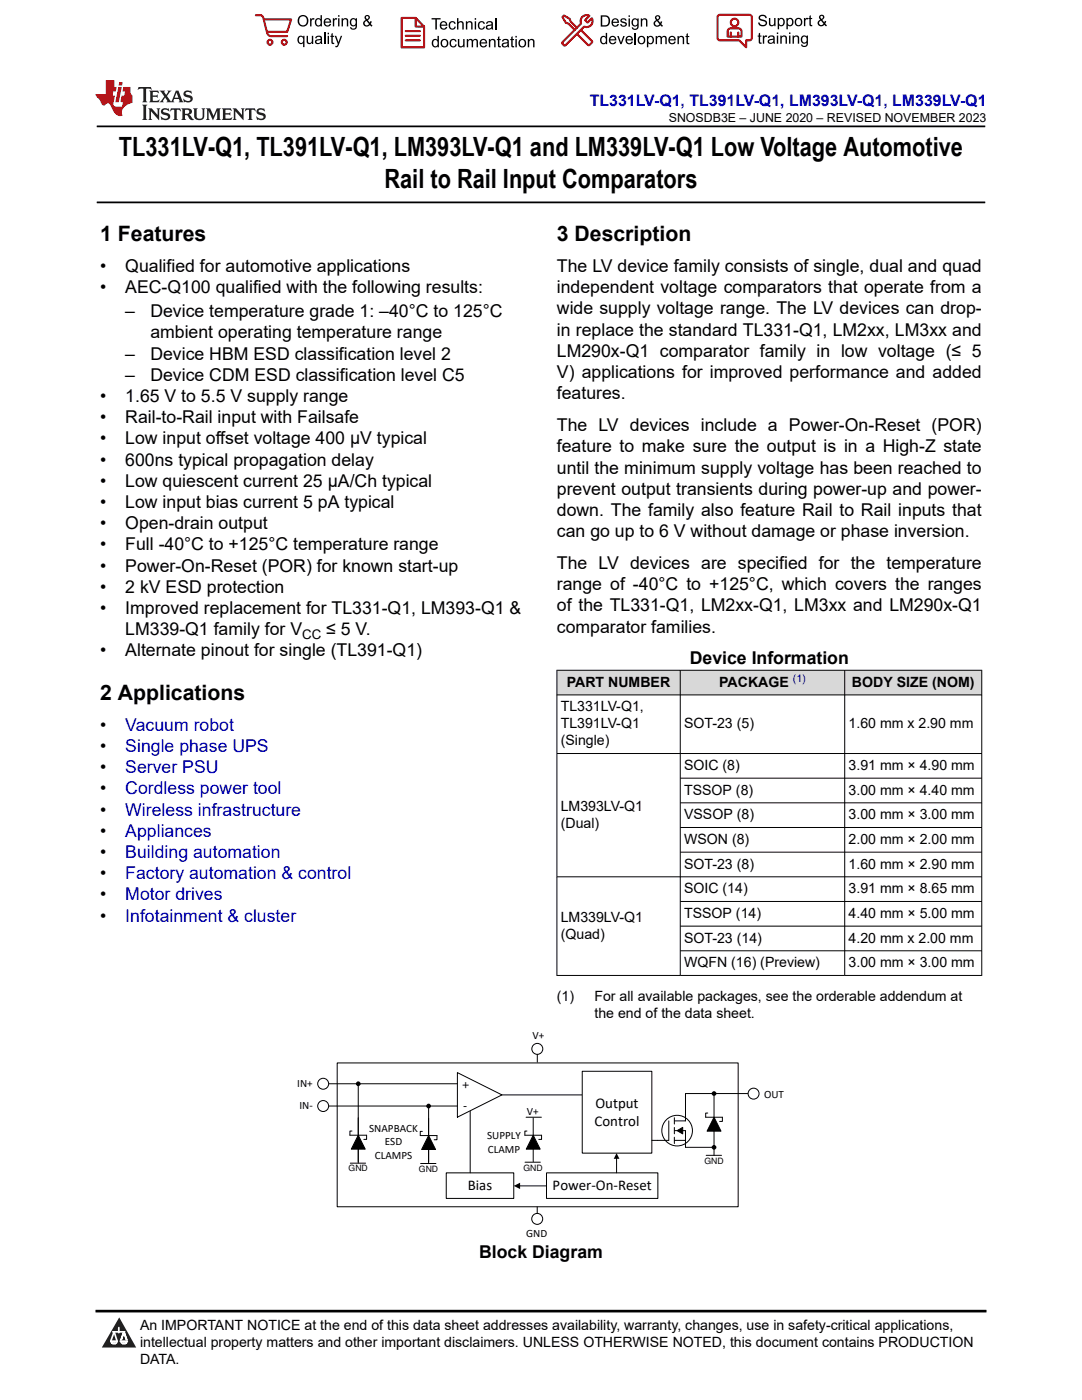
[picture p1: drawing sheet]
<svg xmlns="http://www.w3.org/2000/svg" width="216mm" height="279mm" viewBox="0 0 216 279" stroke-linecap="round" stroke-linejoin="round" font-family="sans-serif">
<path d="M19.3 25.2h177.3M19.3 40.4h177.3" fill="none" stroke="#000" stroke-width=".35"/>
<g fill="#d8d8d8">
<path d="M111.1 133.8h84.8v4.9h-84.8z" fill-rule="evenodd"/>
<path d="M111.2 133.8h24.5v4.8h-24.5z" fill-rule="evenodd"/>
<path d="M135.8 133.8h32.7v4.8h-32.7z" fill-rule="evenodd"/>
<path d="M168.6 133.8h27.2v4.8h-27.2z" fill-rule="evenodd"/>
</g>
<g fill="none" stroke="#000" stroke-width=".2">
<path d="M111.1 133.8h84.9M111.1 138.7h84.9M111.1 133.7v61M135.7 133.7v61M168.6 133.7v61M195.9 133.7v61M111.1 150.4h84.9M135.7 155.3h60.3M111.1 175h84.9M135.7 160.2h60.3M135.7 165.1h60.3M135.7 170.1h60.3"/>
<path d="M135.7 179.9h60.3M111.1 194.7h84.9M135.7 184.8h60.3M135.7 189.8h60.3"/>
</g>
<path d="M67.3 212.1h80v28.7h-80z" fill-rule="evenodd" fill="#fff"/>
<path d="M67.3 212.1h80v28.7h-80zM91.3 214.1l8.9 4.4-8.9 4.5z" fill="none" stroke="#000" stroke-width=".2"/>
<circle cx="150.4" cy="218.3" r="1.09" fill="#fff"/>
<g fill="none" stroke="#000" stroke-width=".2">
<path d="M65.6 216.3h25.7M100.2 218.5h16"/>
<circle cx="150.4" cy="218.3" r="1.09"/>
</g>
<circle cx="64.5" cy="216.3" r="1.09" fill="#fff"/>
<circle cx="64.5" cy="216.3" r="1.09" fill="none" stroke="#000" stroke-width=".2"/>
<circle cx="64.5" cy="220.7" r="1.09" fill="#fff"/>
<g fill="none" stroke="#000" stroke-width=".2">
<path d="M65.6 220.7h25.7"/>
<circle cx="64.5" cy="220.7" r="1.09"/>
</g>
<path d="M89 234.1h13.5v5.1h-13.5z" fill-rule="evenodd" fill="#fff"/>
<path d="M89 234.1h13.5v5.1h-13.5z" fill="none" stroke="#000" stroke-width=".2"/>
<path d="M109 234.1h22.3v5.1h-22.3z" fill-rule="evenodd" fill="#fff"/>
<path d="M93.8 221.8v12.3M109 234.1h22.3v5.1h-22.3z" fill="none" stroke="#000" stroke-width=".2"/>
<circle cx="107.2" cy="243.3" r="1.09" fill="#fff"/>
<circle cx="107.2" cy="243.3" r="1.09" fill="none" stroke="#000" stroke-width=".2"/>
<circle cx="107.2" cy="209.3" r="1.09" fill="#fff"/>
<g fill="none" stroke="#000" stroke-width=".2">
<path d="M71.5 216.3v15.8M107.2 210.4v1.6M136.8 218.2v5.5h-2.2M142.5 218.2h6.7M142.5 218.7v4.3M69.9 232.1h3.1M70.2 225.7h-.4v.9h3.4v.8h-.6M71.5 226.6l1.4 2.7h-2.8zM83.9 232.2h3.1M84.3 225.8h-.4v.8h3.3v.9h-.6M85.5 226.6l1.4 2.8h-2.8zM85.5 220.7v11.5"/>
<path d="M133.4 223.7v3.9h-2.2M134.6 225.6h2.2v3.4h5.7v-3.3M134.6 227.6h2.2M134.6 223.1v1.2M134.6 225v1.3M134.6 227v1.2M135.1 225.6l1.1-.6v1.3zM140.9 230.6h3.1M141.2 222.1h-.4v.9h3.3v.8h-.5M142.5 223l1.4 2.7h-2.8zM142.5 229v1.6M107.2 240.8v1.4"/>
<circle cx="107.2" cy="209.3" r="1.09"/>
<circle cx="135.1" cy="225.6" r="3.1"/>
</g>
<g fill="#000">
<path d="M71.5 226.6l1.4 2.7h-2.8zM85.5 226.6l1.4 2.8h-2.8zM135.1 225.6l1.1-.6v1.3zM142.5 223l1.4 2.7h-2.8z"/>
<circle cx="71.5" cy="216.3" r=".47"/>
<circle cx="142.5" cy="218.2" r=".47"/>
<circle cx="85.5" cy="220.7" r=".47"/>
<circle cx="142.5" cy="229" r=".47"/>
</g>
<path d="M116.2 213.8h13.9v16.3h-13.9z" fill-rule="evenodd" fill="#fff"/>
<path d="M116.2 213.8h13.9v16.3h-13.9zM136.8 218.2h5.7M103.6 236.7h5.4M104.8 231.9h3M105 223h3M105.1 225.7h-.4v.9h3.4v.8h-.6M106.4 226.6l1.4 2.7h-2.8zM106.4 223.1v3.5M106.4 229.3v2.5M123 231.1v3M130.1 227.6h1.1" fill="none" stroke="#000" stroke-width=".2"/>
<path d="M102.5 236.7l1.3-.7v1.3zM106.4 226.6l1.4 2.7h-2.8zM123 230.1l.6 1.2h-1.1z" fill="#000"/>
<path d="M0 0h215.9v23.8h-215.9z" fill-rule="evenodd" fill="#fff"/>
<path d="M27.7 17.4l-.2 .6 .5-.3h.6v.1v2.2l-.2 .4h1l-.2-.4v-2.2v-.1h.5l.5 .3-.1-.6zM29.8 18.1l.2 .4v1.5l-.2 .4h1.9l.1-.6a1.08 1.08 0 0 1-1.3 .2v-.7h.6l.4 .2v-.6l-.4 .2h-.6v-.6l.2-.1a1 1 0 0 1 1 .2l-.1-.5zM31.8 18.1l1 1.1-1 1.2h.9l-.2-.2 .4-.7 .5 .7-.2 .2h1.6l-.2-.2 .1-.4h1l.1 .4-.1 .2h.9l-.2-.3-.8-2h-.5l-1 2.2-.8-1.1 .9-1.1h-.8l.2 .2-.5 .7-.3-.7 .1-.2zM35.2 18.5l.4 1h-.8zM36.8 18.2a.65 .65 0 0 0-.2 .7 .65 .65 0 0 0 .6 .5l.7 .2 .1 .2a.79 .79 0 0 1-.7 .4 .79 .79 0 0 1-.7-.5l.1 .7 .2-.1a.93 .93 0 0 0 1.1 .1 .93 .93 0 0 0 .4-1 1.46 1.46 0 0 0-1.2-.6l-.1-.3a1.09 1.09 0 0 1 1.2 .2l-.2-.6-.1 .1-.6-.2zM28.4 20.9l.2 .4v2.3l-.2 .3h1l-.2-.3v-2.3l.2-.4zM29.6 21.6l.2 .4v1.6l-.2 .3h.8l-.3-.3v-1.4l1.7 1.8v-2l.2-.4h-.8l.2 .2 .1 1.1-1.2-1.3zM32.3 21.8a.65 .65 0 0 0-.2 .7 .65 .65 0 0 0 .7 .4l.6 .2 .1 .2a.79 .79 0 0 1-.7 .4 .79 .79 0 0 1-.7-.5l.1 .7 .2-.1a.93 .93 0 0 0 1.1 .1 .93 .93 0 0 0 .4-.9 1.46 1.46 0 0 0-1.2-.6l-.1-.4a1.09 1.09 0 0 1 1.2 .2l-.2-.6-.1 .1-.6-.1zM34.1 21.6l-.1 .7a.63 .63 0 0 1 .7-.4l.1 1.7-.3 .3h1l-.2-.3v-1.7a.66 .66 0 0 1 .8 .4l-.1-.7zM36.2 21.6l.2 .4v1.6l-.2 .3h.9l-.2-.2v-.7h.5l.1 .2a.79 .79 0 0 0 1.2 .6l-1-.9a.61 .61 0 0 0 .6-.6 .61 .61 0 0 0-.5-.6zM36.9 21.9h.2a.47 .47 0 0 1 .5 .1 .47 .47 0 0 1 .1 .5l-.2 .2h-.6zM38.5 21.6l.2 .2a2.27 2.27 0 0 0 .4 2 1.04 1.04 0 0 0 1.7-.7v-1.3l.2-.2h-.8l.2 .4v1.1a.6 .6 0 0 1-.6 .6 .6 .6 0 0 1-.6-.6v-1.1l.3-.4zM41.1 21.6l.2 .4v1.6l-.2 .3h.7l-.2-.3v-1.5l.9 1.9 .8-1.9v1.5l-.2 .3h1l-.3-.3v-1.6l.3-.4h-.8l-.7 1.5-.7-1.5zM44.3 21.6l.2 .4v1.6l-.2 .3h1.9l.1-.5a1.09 1.09 0 0 1-1.3 .1v-.6h.6l.4 .1v-.6l-.4 .2h-.6v-.6l.2-.1a1.01 1.01 0 0 1 1 .3l-.1-.6zM46.4 21.6l.3 .4v1.6l-.3 .3h.8l-.2-.3v-1.4l1.6 1.8v-2l.2-.4h-.7l.2 .2v1.1l-1.2-1.3zM49 21.6l-.1 .7a.63 .63 0 0 1 .8-.4v1.7l-.3 .3h1l-.2-.3v-1.7a.66 .66 0 0 1 .8 .4l-.1-.7zM51.4 21.8a.65 .65 0 0 0-.2 .7 .65 .65 0 0 0 .6 .4l.6 .2 .2 .2a.79 .79 0 0 1-.8 .4 .79 .79 0 0 1-.6-.5l.1 .7 .2-.1a.93 .93 0 0 0 1 .1 .93 .93 0 0 0 .5-.9 1.46 1.46 0 0 0-1.3-.6l-.1-.4a1.09 1.09 0 0 1 1.3 .2l-.2-.6-.2 .1-.5-.1z" fill="#231f20"/>
<path d="M21.1 16v2.8h-2.1l.1 .3 .9 1a.95 .95 0 0 0 .9 .9 .59 .59 0 0 1 .6-.4 .59 .59 0 0 1 .5 .4l.4 .8a1.59 1.59 0 0 0 2.1 1.3 1.61 1.61 0 0 1 1-2.2l1-.4-.1-1.5a1.59 1.59 0 0 1-.4-1.6h-1.4l-.2 .9h.5l-.1 .8h-.5l-.2 1v.2l.4 .1-.2 .9h-.6a.73 .73 0 0 1-1.1-.7l.3-1.5h-.5l.2-.8h.5l.2-.9h-.5v-1.4zM23.6 17.4l-.6 3h.7l.6-3zM23.8 16.4l-.1 .7h.7l.1-.7z" fill="#ed1c24"/>
<g fill="#000">
<path d="M59.4 4.2a1.12 1.12 0 0 1 2.2 0 1.12 1.12 0 0 1-2.2 0zM59.9 3.5a.89 .89 0 0 0-.1 1.1 .89 .89 0 0 0 1.1 .4 .88 .88 0 0 0 .3-1.3 .88 .88 0 0 0-1.3-.2z" fill-rule="evenodd"/>
<path d="M59.5 7.3l.5-.2 .5 .3v-.3h.3v2.3h-.3v-.8a.74 .74 0 0 1-1 0 .74 .74 0 0 1-.1-1zM59.8 7.5a.57 .57 0 0 0-.2 .7 .57 .57 0 0 0 .8 .2 .57 .57 0 0 0 .1-.7 .57 .57 0 0 0-.7-.2z" fill-rule="evenodd"/>
<path d="M61.9 3.6h.2v.3l.2-.2 .3-.1 .2 .1-.1 .3a.36 .36 0 0 0-.5 0 .36 .36 0 0 0 0 .4v.9h-.3z" fill-rule="evenodd"/>
<path d="M61.2 7.1h.3v.9a.41 .41 0 0 0 .4 .6 .41 .41 0 0 0 .3-.6v-.9h.3v1.7h-.2v-.3a.58 .58 0 0 1-.7 .3 .58 .58 0 0 1-.4-.6z" fill-rule="evenodd"/>
<path d="M63 3.8l.5-.2 .5 .2v-.8h.2v2.3h-.2v-.2a.75 .75 0 0 1-1-.1 .75 .75 0 0 1-.1-1zM63.2 4a.57 .57 0 0 0-.1 .7 .57 .57 0 0 0 .8 .2 .57 .57 0 0 0 .1-.7 .57 .57 0 0 0-.8-.2z" fill-rule="evenodd"/>
<path d="M63 7.3a.74 .74 0 0 1 1-.1 .74 .74 0 0 1 .3 .9v.7h-.3v-.2a.57 .57 0 0 1-.8 .2 .57 .57 0 0 1-.2-.8l1-.3a.41 .41 0 0 0-.4-.4 .41 .41 0 0 0-.4 .4l-.3-.1zM63.2 8.2a.35 .35 0 0 0 .2 .5 .35 .35 0 0 0 .5-.3l.1-.4z" fill-rule="evenodd"/>
<path d="M65.4 6.5h.3v.3h-.3zM65.4 7.1h.3v1.7h-.3z" fill-rule="evenodd"/>
<path d="M64.8 3.8a.76 .76 0 0 1 .9-.1 .76 .76 0 0 1 .4 .8h-1.2a.47 .47 0 0 0 .3 .6 .47 .47 0 0 0 .6-.4l.3 .1a.82 .82 0 0 1-1.3 .3 .82 .82 0 0 1 0-1.3zM65 4l-.1 .3h.9l-.3-.4z" fill-rule="evenodd"/>
<path d="M66.4 3.6h.3v.3l.1-.2 .4-.1 .1 .1-.1 .3a.36 .36 0 0 0-.4 0 .36 .36 0 0 0-.1 .4v.9h-.3z" fill-rule="evenodd"/>
<path d="M66.1 6.7l.3-.1v.5h.3v.3h-.3v.9l.1 .2h.2v.3a.41 .41 0 0 1-.4-.1 .41 .41 0 0 1-.2-.4v-.9h-.2v-.3h.2z" fill-rule="evenodd"/>
<path d="M66.8 7.1h.3l.4 1.4 .5-1.4h.3l-.6 1.7a.57 .57 0 0 1-.8 .6v-.3a.37 .37 0 0 0 .5-.3z" fill-rule="evenodd"/>
<path d="M67.5 3h.2v.3h-.2zM67.5 3.6h.2v1.7h-.2z" fill-rule="evenodd"/>
<path d="M68.2 3.6h.2v.3a.58 .58 0 0 1 .7-.3 .58 .58 0 0 1 .4 .7v1h-.3v-1a.4 .4 0 0 0-.4-.5 .4 .4 0 0 0-.4 .6v.9h-.2z" fill-rule="evenodd"/>
<path d="M70 3.8l.5-.2 .5 .2v-.2h.2v1.5a.71 .71 0 0 1-.5 .8 .71 .71 0 0 1-.8-.5h.2a.46 .46 0 0 0 .6 .3 .46 .46 0 0 0 .3-.6 .78 .78 0 0 1-1.1-.2 .78 .78 0 0 1 .1-1.1zM70.2 4a.53 .53 0 0 0-.1 .8 .53 .53 0 0 0 .8 0 .54 .54 0 0 0 0-.7 .54 .54 0 0 0-.7-.1z" fill-rule="evenodd"/>
<path d="M72.9 3.1a.53 .53 0 0 1 .8 .1 .53 .53 0 0 1-.3 .8l.4 .5 .1-.3 .3 .1-.2 .5 .3 .3-.2 .2-.3-.3a.71 .71 0 0 1-1.2 .1 .71 .71 0 0 1 .4-1.1l-.3-.5zM73 3.5a.3 .3 0 0 0 .6 0 .3 .3 0 0 0-.6 0zM72.9 4.3a.45 .45 0 0 0 0 .7 .45 .45 0 0 0 .7-.2l-.5-.6z" fill-rule="evenodd"/>
<path d="M86.1 3.6h1.8v.3h-.7v2h-.3v-2h-.8z" fill-rule="evenodd"/>
<path d="M86.3 8l.5-.2 .5 .2v-.8h.3v2.2h-.3v-.2a.76 .76 0 0 1-1 0 .76 .76 0 0 1-.1-1zM86.6 8.1a.58 .58 0 0 0-.2 .8 .58 .58 0 0 0 .8 .2 .58 .58 0 0 0 .1-.8 .58 .58 0 0 0-.7-.2z" fill-rule="evenodd"/>
<path d="M88.2 7.9a.81 .81 0 0 1 1.1 .2 .81 .81 0 0 1-.2 1.1 .81 .81 0 0 1-1.1-.1l-.1-.8zM88.3 8.1a.57 .57 0 0 0 0 .9 .57 .57 0 0 0 .8 0 .57 .57 0 0 0 0-.8 .57 .57 0 0 0-.8-.1z" fill-rule="evenodd"/>
<path d="M88 4.4a.77 .77 0 0 1 .9-.1 .77 .77 0 0 1 .4 .8h-1.3a.48 .48 0 0 0 .4 .6 .48 .48 0 0 0 .6-.3h.3a.83 .83 0 0 1-1.3 .4 .83 .83 0 0 1 0-1.4zM88.2 4.6l-.2 .3h1l-.3-.4z" fill-rule="evenodd"/>
<path d="M89.7 4.4a.7 .7 0 0 1 1.2 .3l-.2 .1a.45 .45 0 0 0-.6-.3 .45 .45 0 0 0-.3 .6 .45 .45 0 0 0 .3 .6 .45 .45 0 0 0 .6-.4h.3a.76 .76 0 0 1-1.1 .6 .76 .76 0 0 1-.3-1.1z" fill-rule="evenodd"/>
<path d="M89.9 8a.7 .7 0 0 1 1.2 .3h-.3a.45 .45 0 0 0-.5-.3 .45 .45 0 0 0-.3 .6 .45 .45 0 0 0 .3 .6 .45 .45 0 0 0 .6-.4l.2 .1a.76 .76 0 0 1-1 .5 .76 .76 0 0 1-.4-1.1z" fill-rule="evenodd"/>
<path d="M91.2 3.6h.3v.8a.59 .59 0 0 1 .7-.2 .59 .59 0 0 1 .3 .7v1h-.2v-1a.4 .4 0 0 0-.5-.4 .4 .4 0 0 0-.3 .5v.9h-.3z" fill-rule="evenodd"/>
<path d="M91.4 7.8h.2v.9a.41 .41 0 0 0 .5 .5 .41 .41 0 0 0 .3-.5v-.9h.3v1.6h-.3v-.2a.58 .58 0 0 1-.7 .3 .58 .58 0 0 1-.3-.7z" fill-rule="evenodd"/>
<path d="M93 4.2h.2v.3a.59 .59 0 0 1 .7-.3 .59 .59 0 0 1 .4 .7v1h-.3v-1a.41 .41 0 0 0-.4-.5 .41 .41 0 0 0-.4 .6v.9h-.2z" fill-rule="evenodd"/>
<path d="M93.1 7.8h.3v.2a.56 .56 0 0 1 1 0 .54 .54 0 0 1 .6-.2 .54 .54 0 0 1 .4 .5v1.1h-.3v-1a.34 .34 0 0 0-.3-.4 .34 .34 0 0 0-.4 .3v1.1h-.3v-1a.38 .38 0 0 0-.5-.4 .38 .38 0 0 0-.2 .6v.8h-.3z" fill-rule="evenodd"/>
<path d="M94.7 3.6h.3v.3h-.3zM94.7 4.2h.3v1.7h-.3z" fill-rule="evenodd"/>
<path d="M95.5 4.4a.7 .7 0 0 1 1.3 .3l-.3 .1a.45 .45 0 0 0-.6-.3 .45 .45 0 0 0-.3 .6 .45 .45 0 0 0 .3 .6 .45 .45 0 0 0 .6-.4h.3a.76 .76 0 0 1-1.1 .6 .76 .76 0 0 1-.3-1.1z" fill-rule="evenodd"/>
<path d="M95.9 8a.77 .77 0 0 1 .9-.2 .77 .77 0 0 1 .4 .9h-1.2a.48 .48 0 0 0 .3 .5 .48 .48 0 0 0 .6-.3h.3a.83 .83 0 0 1-1.3 .4 .83 .83 0 0 1 0-1.3zM96.1 8.1l-.1 .4h.9l-.2-.5z" fill-rule="evenodd"/>
<path d="M97.5 7.8h.3v.2a.59 .59 0 0 1 .7-.2 .59 .59 0 0 1 .4 .6v1h-.3v-1a.41 .41 0 0 0-.5-.4 .41 .41 0 0 0-.3 .5v.9h-.3z" fill-rule="evenodd"/>
<path d="M97.1 4.4a.74 .74 0 0 1 1-.1 .74 .74 0 0 1 .3 .9v.7h-.3v-.2a.59 .59 0 0 1-.8 .2 .59 .59 0 0 1-.3-.8l1.1-.3a.42 .42 0 0 0-.4-.4 .42 .42 0 0 0-.5 .4l-.2-.1zM97.3 5.3a.36 .36 0 0 0 .2 .5 .36 .36 0 0 0 .5-.2l.1-.5z" fill-rule="evenodd"/>
<path d="M99.4 7.4l.2-.2v.6h.3v.2h-.3v1l.1 .2h.2l.1 .2a.41 .41 0 0 1-.5 0 .41 .41 0 0 1-.1-.4v-1h-.2v-.2h.2z" fill-rule="evenodd"/>
<path d="M100.3 8a.74 .74 0 0 1 .9-.2 .74 .74 0 0 1 .3 .9l.1 .7h-.3v-.2a.59 .59 0 0 1-.8 .3 .59 .59 0 0 1-.3-.8l1-.3a.42 .42 0 0 0-.3-.4 .42 .42 0 0 0-.5 .3h-.3zM100.5 8.8a.36 .36 0 0 0 .1 .5 .36 .36 0 0 0 .5-.2l.2-.5z" fill-rule="evenodd"/>
<path d="M102 7.4l.3-.2v.6h.3v.2h-.3v1l.1 .2h.2v.2a.41 .41 0 0 1-.5 0 .41 .41 0 0 1-.1-.4v-1h-.2v-.2h.2z" fill-rule="evenodd"/>
<path d="M102.8 7.2h.3v.3h-.3zM102.8 7.8h.3v1.6h-.3z" fill-rule="evenodd"/>
<path d="M103.7 7.9a.81 .81 0 0 1 1.1 .2 .81 .81 0 0 1-.1 1.1 .81 .81 0 0 1-1.2-.1v-.8zM103.9 8.1a.57 .57 0 0 0-.1 .9 .57 .57 0 0 0 .8 0 .57 .57 0 0 0 0-.8 .57 .57 0 0 0-.7-.1z" fill-rule="evenodd"/>
<path d="M105.3 7.8h.3v.2a.59 .59 0 0 1 .7-.2 .59 .59 0 0 1 .4 .6v1h-.3v-1a.41 .41 0 0 0-.5-.4 .41 .41 0 0 0-.3 .5v.9h-.3z" fill-rule="evenodd"/>
<path d="M119.9 3.1h.7a1.12 1.12 0 0 1 1.1 1.1 1.12 1.12 0 0 1-1 1.1h-.8zM120.2 3.3v1.7h.4a.86 .86 0 0 0 .8-.8 .86 .86 0 0 0-.8-.9z" fill-rule="evenodd"/>
<path d="M119.9 7.4l.5-.3 .5 .3v-.8h.2v2.2h-.2v-.2a.75 .75 0 0 1-1 0 .75 .75 0 0 1-.1-1zM120.1 7.5a.57 .57 0 0 0-.1 .8 .57 .57 0 0 0 .8 .2 .57 .57 0 0 0 .1-.8 .57 .57 0 0 0-.8-.2z" fill-rule="evenodd"/>
<path d="M121.7 7.4a.76 .76 0 0 1 .9-.2 .76 .76 0 0 1 .4 .9h-1.2a.47 .47 0 0 0 .3 .5 .47 .47 0 0 0 .6-.3h.3a.82 .82 0 0 1-1.3 .4 .82 .82 0 0 1 0-1.3zM121.9 7.5l-.1 .3h.9l-.3-.4z" fill-rule="evenodd"/>
<path d="M122.2 3.9a.76 .76 0 0 1 .9-.2 .76 .76 0 0 1 .4 .9h-1.2a.47 .47 0 0 0 .4 .5 .47 .47 0 0 0 .5-.3h.3a.82 .82 0 0 1-1.3 .4 .82 .82 0 0 1 0-1.3zM122.5 4l-.2 .3h.9l-.2-.4z" fill-rule="evenodd"/>
<path d="M123.9 3.8a.71 .71 0 0 1 1.1 .3h-.2a.32 .32 0 0 0-.4-.3 .32 .32 0 0 0-.3 .4h.1a.75 .75 0 0 1 .9 .8 .72 .72 0 0 1-.7 .3 .72 .72 0 0 1-.7-.5h.3a.36 .36 0 0 0 .4 .4 .36 .36 0 0 0 .3-.5 .8 .8 0 0 1-.9-.7z" fill-rule="evenodd"/>
<path d="M123.2 7.2h.3l.4 1.3 .5-1.3h.3l-.7 1.6h-.2z" fill-rule="evenodd"/>
<path d="M125.4 3.1h.3v.3h-.3zM125.4 3.7h.3v1.6h-.3z" fill-rule="evenodd"/>
<path d="M125 7.4a.76 .76 0 0 1 .9-.2 .76 .76 0 0 1 .4 .9h-1.2a.47 .47 0 0 0 .3 .5 .47 .47 0 0 0 .6-.3h.3a.82 .82 0 0 1-1.3 .4 .82 .82 0 0 1 0-1.3zM125.2 7.5l-.1 .3h.9l-.2-.4z" fill-rule="evenodd"/>
<path d="M126.2 3.9l.5-.3 .5 .3v-.2h.2v1.4a.71 .71 0 0 1-.5 .8 .71 .71 0 0 1-.8-.5l.2 .1a.46 .46 0 0 0 .6 .2 .46 .46 0 0 0 .3-.6 .78 .78 0 0 1-1.1-.1 .78 .78 0 0 1 .1-1.1zM126.4 4a.53 .53 0 0 0-.1 .8 .53 .53 0 0 0 .8 0 .54 .54 0 0 0 0-.7 .54 .54 0 0 0-.7-.1z" fill-rule="evenodd"/>
<path d="M127.5 7.3a.8 .8 0 0 1 1.1 .2 .8 .8 0 0 1-.1 1.1 .8 .8 0 0 1-1.2-.1v-.8zM127.7 7.5a.56 .56 0 0 0-.1 .9 .56 .56 0 0 0 .8-.1 .56 .56 0 0 0 0-.7 .56 .56 0 0 0-.7-.1z" fill-rule="evenodd"/>
<path d="M127.9 3.7h.2v.2a.58 .58 0 0 1 .7-.2 .58 .58 0 0 1 .4 .6v1h-.3v-1a.4 .4 0 0 0-.4-.4 .4 .4 0 0 0-.4 .5v.9h-.2z" fill-rule="evenodd"/>
<path d="M129.1 7.2h.2v.2a.72 .72 0 0 1 1-.1 .72 .72 0 0 1 .2 1 .64 .64 0 0 1-.5 .5 .64 .64 0 0 1-.6-.2v.8h-.3zM129.5 7.5a.56 .56 0 0 0-.2 .8 .56 .56 0 0 0 .8 .2 .56 .56 0 0 0 .1-.8 .56 .56 0 0 0-.7-.2z" fill-rule="evenodd"/>
<path d="M130.8 7.2h.3v.2a.55 .55 0 0 1 .9 0 .53 .53 0 0 1 .6-.3 .53 .53 0 0 1 .4 .6v1.1h-.2v-1a.34 .34 0 0 0-.3-.4 .34 .34 0 0 0-.4 .3v1.1h-.3v-1a.37 .37 0 0 0-.5-.4 .37 .37 0 0 0-.2 .6v.8h-.3z" fill-rule="evenodd"/>
<path d="M130.8 3.2a.53 .53 0 0 1 .9 .1 .53 .53 0 0 1-.4 .8l.4 .5 .2-.4 .2 .1-.2 .5 .4 .3-.2 .3-.3-.4a.71 .71 0 0 1-1.2 .1 .71 .71 0 0 1 .3-1.1l-.2-.5zM130.9 3.6a.3 .3 0 0 0 .6 0 .3 .3 0 0 0-.6 0zM130.9 4.3a.45 .45 0 0 0 0 .7 .45 .45 0 0 0 .7-.2l-.5-.6z" fill-rule="evenodd"/>
<path d="M133.6 7.4a.76 .76 0 0 1 .9-.2 .76 .76 0 0 1 .3 .9h-1.2a.47 .47 0 0 0 .4 .5 .47 .47 0 0 0 .6-.3h.2a.82 .82 0 0 1-1.2 .4 .82 .82 0 0 1 0-1.3zM133.8 7.5l-.2 .3h1l-.3-.4z" fill-rule="evenodd"/>
<path d="M135.2 7.2h.2v.2a.58 .58 0 0 1 .7-.2 .58 .58 0 0 1 .4 .6v1h-.3v-1a.4 .4 0 0 0-.4-.4 .4 .4 0 0 0-.3 .5v.9h-.3z" fill-rule="evenodd"/>
<path d="M137 6.8l.3-.2v.6h.2v.2h-.2v1v.2h.2l.1 .2a.41 .41 0 0 1-.5 0 .41 .41 0 0 1-.1-.5v-.9h-.2v-.2h.2z" fill-rule="evenodd"/>
<path d="M151.6 3.1a.88 .88 0 0 1 1.4 .5h-.3a.49 .49 0 0 0-.5-.5 .49 .49 0 0 0-.5 .6l.1 .1a1.06 1.06 0 0 1 1.2 1 .95 .95 0 0 1-.9 .4 .95 .95 0 0 1-.8-.7h.3a.58 .58 0 0 0 .6 .5 .58 .58 0 0 0 .5-.6l-.2-.1a.95 .95 0 0 1-1.1-.9z" fill-rule="evenodd"/>
<path d="M151.4 6.7l.3-.2v.6h.2v.2h-.2v1v.2h.2l.1 .2a.41 .41 0 0 1-.5 0 .41 .41 0 0 1-.1-.5v-.9h-.2v-.2h.2z" fill-rule="evenodd"/>
<path d="M152.2 7.1h.3v.2l.1-.2h.4h.1l-.1 .3a.36 .36 0 0 0-.4 0 .36 .36 0 0 0-.1 .5v.8h-.3z" fill-rule="evenodd"/>
<path d="M153.3 7.3a.74 .74 0 0 1 1-.2 .74 .74 0 0 1 .3 .9l.1 .7h-.3l-.1-.2a.57 .57 0 0 1-.8 .3 .57 .57 0 0 1-.1-.9l.9-.2a.41 .41 0 0 0-.4-.4 .41 .41 0 0 0-.4 .3h-.3zM153.5 8.1a.35 .35 0 0 0 .2 .5 .35 .35 0 0 0 .5-.2l.1-.5z" fill-rule="evenodd"/>
<path d="M153.4 3.6h.3v.9a.41 .41 0 0 0 .4 .5 .41 .41 0 0 0 .4-.5v-.9h.2v1.6h-.2v-.2a.58 .58 0 0 1-.7 .2 .58 .58 0 0 1-.4-.6z" fill-rule="evenodd"/>
<path d="M155 6.5h.3v.3h-.3zM155 7.1h.3v1.6h-.3z" fill-rule="evenodd"/>
<path d="M155.2 3.6h.2v.2a.72 .72 0 0 1 1-.1 .72 .72 0 0 1 .2 1 .64 .64 0 0 1-.5 .5 .64 .64 0 0 1-.6-.2v.8h-.3zM155.6 3.9a.56 .56 0 0 0-.2 .8 .56 .56 0 0 0 .8 .2 .56 .56 0 0 0 .1-.8 .56 .56 0 0 0-.7-.2z" fill-rule="evenodd"/>
<path d="M155.7 7.1h.3v.2a.58 .58 0 0 1 .7-.2 .58 .58 0 0 1 .3 .6v1h-.3v-1a.4 .4 0 0 0-.4-.4 .4 .4 0 0 0-.3 .5v.9h-.3z" fill-rule="evenodd"/>
<path d="M156.9 3.6h.3v.2a.72 .72 0 0 1 .9-.1 .72 .72 0 0 1 .2 1 .64 .64 0 0 1-.4 .5 .64 .64 0 0 1-.7-.2v.8h-.3zM157.3 3.9a.56 .56 0 0 0-.1 .8 .56 .56 0 0 0 .7 .2 .56 .56 0 0 0 .2-.8 .56 .56 0 0 0-.8-.2z" fill-rule="evenodd"/>
<path d="M157.4 6.5h.3v.3h-.3zM157.4 7.1h.3v1.6h-.3z" fill-rule="evenodd"/>
<path d="M158.1 7.1h.3v.2a.58 .58 0 0 1 .7-.2 .58 .58 0 0 1 .4 .6v1h-.3v-1a.4 .4 0 0 0-.5-.4 .4 .4 0 0 0-.3 .5v.9h-.3z" fill-rule="evenodd"/>
<path d="M158.8 3.7a.8 .8 0 0 1 1.1 .2 .8 .8 0 0 1-.1 1.1 .8 .8 0 0 1-1.1-.1l-.1-.8zM159 3.9a.56 .56 0 0 0-.1 .9 .56 .56 0 0 0 .9 0 .56 .56 0 0 0-.1-.8 .56 .56 0 0 0-.7-.1z" fill-rule="evenodd"/>
<path d="M160 7.3l.5-.2 .5 .2v-.2h.2v1.4a.71 .71 0 0 1-.5 .9 .71 .71 0 0 1-.9-.5h.3a.46 .46 0 0 0 .6 .2 .46 .46 0 0 0 .2-.6 .78 .78 0 0 1-1-.1 .78 .78 0 0 1 .1-1.1zM160.2 7.4a.53 .53 0 0 0-.1 .8 .53 .53 0 0 0 .8 0 .54 .54 0 0 0 0-.7 .54 .54 0 0 0-.7-.1z" fill-rule="evenodd"/>
<path d="M160.4 3.6h.3v.2l.1-.2h.4h.1l-.1 .3a.36 .36 0 0 0-.4 0 .36 .36 0 0 0-.1 .5v.8h-.3z" fill-rule="evenodd"/>
<path d="M161.5 3.2l.3-.2v.6h.3v.2h-.3v1v.2h.3v.2a.41 .41 0 0 1-.5 0 .41 .41 0 0 1-.1-.5v-.9h-.2v-.2h.2z" fill-rule="evenodd"/>
<path d="M163.6 3.1a.53 .53 0 0 1 .8 .1 .53 .53 0 0 1-.3 .8l.4 .5 .1-.3h.3l-.2 .5 .3 .3-.2 .3-.3-.3a.71 .71 0 0 1-1.2 .1 .71 .71 0 0 1 .4-1.2l-.3-.5zM163.7 3.5a.3 .3 0 0 0 .5 0 .3 .3 0 0 0-.5 0zM163.6 4.2a.45 .45 0 0 0 0 .8 .45 .45 0 0 0 .7-.3l-.5-.6z" fill-rule="evenodd"/>
</g>
<path d="M64.8 6.5v2.3M98.9 3.6v2.3M126.8 6.6v2.2" fill="none" stroke="#000" stroke-width=".28"/>
<g fill="none" stroke="#de0000" stroke-width=".42">
<path d="M51.1 3l1 .1a1.4 1.4 0 0 1 .6 1.2l.7 2.5a.95 .95 0 0 0 1.1 .4h2.8M52.7 3.9h5.4l-.8 2.4h-4M80.1 3.6h2.8v1.7h1.7v4.2h-4.5zM81 7.1h2.8M81 6.2h2.8M81 8.1h2.8M82.9 3.6l1.7 1.7M115.1 5.5l-1.3-1.2-.1-.5-1.2-.7-.3 .3 .7 1.1 .5 .2 1.3 1.3M115.9 6l2.2 2.2v.3l-.5 .5h-.3l-2.2-2.2zM115.9 6l.7-.7a1.19 1.19 0 0 0 1.3-.3 1.19 1.19 0 0 0 .2-1.4l-.9 .9-.4-.5 .8-.8a1.19 1.19 0 0 0-1.4 .1 1.19 1.19 0 0 0-.2 1.4l-3.8 3.7v.3l.3 .3h.3l2.3-2.2M143.2 3.2l.4-.2h6l.4 .2v4.4l-.2 .4-.9 .1v1.3l-1.4-1.3h-3.9l-.4-.3zM145.4 5.8l.4-.1h1.6a.61 .61 0 0 1 .6 .6v1h-2.8v-1z"/>
<path d="M145.8 6.5v.8M147.3 6.5v.8"/>
<circle cx="53.9" cy="8.4" r=".49"/>
<circle cx="56.7" cy="8.4" r=".49"/>
<circle cx="146.6" cy="4.5" r=".75"/>
</g>
<path d="M0 261.4h215.9v18h-215.9z" fill-rule="evenodd" fill="#fff"/>
<path d="M23.8 262.9l3.4 6h-6.9z" fill="#231f20"/>
<path d="M22.1 267.7h1.3l-.4 .5h-.3a.55 .55 0 0 1-.6-.5z" fill-rule="evenodd" fill="#fff"/>
<path d="M22.1 267.7h1.3l-.4 .5h-.3a.55 .55 0 0 1-.6-.5z" fill="none" stroke="#231f20" stroke-width=".34"/>
<path d="M22.1 267.7h1.3l-.4 .5h-.5zM22.6 265.8h.1M22.6 265.8h2.3zM23.7 265.9h.1M23.7 264.9v1zM24 267.7h.1" fill="none" stroke="#fff" stroke-width=".34"/>
<path d="M24.7 265.8l-.7 1.9z" fill="#fff"/>
<path d="M24.7 265.8l-.7 1.9z" fill="none" stroke="#fff" stroke-width=".34"/>
<path d="M24.7 265.8l.7 1.9z" fill="#fff"/>
<path d="M22.8 265.8l-.7 1.9zM22.8 265.8l.6 1.9zM24.7 265.8l.7 1.9zM25.3 267.7h.1" fill="none" stroke="#fff" stroke-width=".34"/>
<path d="M24.1 267.7h1.3a.65 .65 0 0 1-.6 .5 .65 .65 0 0 1-.7-.5z" fill-rule="evenodd" fill="#fff"/>
<path d="M24.1 267.7h1.3a.65 .65 0 0 1-.6 .5 .65 .65 0 0 1-.7-.5z" fill="none" stroke="#231f20" stroke-width=".34"/>
<path d="M24 267.7h.1M24.1 267.7h1.3l-.4 .5h-.5z" fill="none" stroke="#fff" stroke-width=".34"/>
<path d="M19 261.7h177.8" fill="none" stroke="#000" stroke-width=".53"/>
<g font-size="5.3">
<text x="23.7" y="31.2">TL331LV-Q1, TL391LV-Q1, LM393LV-Q1 and LM339LV-Q1 Low Voltage Automotive</text>
<text x="76.7" y="37.5">Rail to Rail Input Comparators</text>
</g>
<g font-size="4.2">
<text x="20" y="48.1">1 Features</text>
<text x="111.1" y="48.1">3 Description</text>
<text x="20" y="139.7">2 Applications</text>
</g>
<g font-size="3.5">
<text x="20" y="54.3">•</text>
<text x="20" y="58.5">•</text>
<text x="25" y="54.3">Qualified for automotive applications</text>
<text x="25" y="58.5">AEC-Q100 qualified with the following results:</text>
<text x="111.1" y="58.5">independent voltage comparators that operate from a</text>
<text x="111.1" y="54.3">The LV device family consists of single, dual and quad</text>
<text x="25" y="63.3">–</text>
<text x="30" y="63.3">Device temperature grade 1: –40°C to 125°C</text>
<text x="111.1" y="62.8">wide supply voltage range. The LV devices can drop-</text>
<text x="25" y="71.7">–</text>
<text x="30" y="67.5">ambient operating temperature range</text>
<text x="30" y="71.7">Device HBM ESD classification level 2</text>
<text x="111.1" y="67">in replace the standard TL331-Q1, LM2xx, LM3xx and</text>
<text x="111.1" y="71.2">LM290x-Q1 comparator family in low voltage (≤ 5</text>
<text x="25" y="76">–</text>
<text x="30" y="76">Device CDM ESD classification level C5</text>
<text x="111.1" y="75.5">V) applications for improved performance and added</text>
<text x="20" y="80.2">•</text>
<text x="25" y="80.2">1.65 V to 5.5 V supply range</text>
<text x="111.1" y="79.7">features.</text>
<text x="20" y="84.4">•</text>
<text x="20" y="88.7">•</text>
<text x="25" y="84.4">Rail-to-Rail input with Failsafe</text>
<text x="25" y="88.7">Low input offset voltage 400 μV typical</text>
<text x="111.1" y="86">The LV devices include a Power-On-Reset (POR)</text>
<text x="20" y="92.9">•</text>
<text x="25" y="92.9">600ns typical propagation delay</text>
<text x="111.1" y="94.5">until the minimum supply voltage has been reached to</text>
<text x="111.1" y="90.3">feature to make sure the output is in a High-Z state</text>
<text x="20" y="97.1">•</text>
<text x="20" y="101.4">•</text>
<text x="25" y="97.1">Low quiescent current 25 µA/Ch typical</text>
<text x="25" y="101.4">Low input bias current 5 pA typical</text>
<text x="111.1" y="98.7">prevent output transients during power-up and power-</text>
<text x="20" y="105.6">•</text>
<text x="25" y="105.6">Open-drain output</text>
<text x="111.1" y="103">down. The family also feature Rail to Rail inputs that</text>
<text x="111.1" y="107.2">can go up to 6 V without damage or phase inversion.</text>
<text x="20" y="109.8">•</text>
<text x="25" y="109.8">Full -40°C to +125°C temperature range</text>
<text x="111.1" y="113.6">The LV devices are specified for the temperature</text>
<text x="20" y="114.1">•</text>
<text x="20" y="118.3">•</text>
<text x="25" y="114.1">Power-On-Reset (POR) for known start-up</text>
<text x="25" y="118.3">2 kV ESD protection</text>
<text x="111.1" y="117.8">range of -40°C to +125°C, which covers the ranges</text>
<text x="20" y="122.5">•</text>
<text x="25" y="122.5">Improved replacement for TL331-Q1, LM393-Q1 &amp;</text>
<text x="111.1" y="122">of the TL331-Q1, LM2xx-Q1, LM3xx and LM290x-Q1</text>
<text x="20" y="131">•</text>
<text x="25" y="126.8">LM339-Q1 family for V</text>
<text x="25" y="131">Alternate pinout for single (TL391-Q1)</text>
<text x="65.1" y="126.8">≤ 5 V.</text>
<text x="111.1" y="126.3">comparator families.</text>
<text x="137.6" y="132.6">Device Information</text>
<text x="20" y="145.8">•</text>
<text x="20" y="150.1">•</text>
<text x="20" y="154.3">•</text>
<text x="20" y="158.5">•</text>
<text x="20" y="162.8">•</text>
<text x="20" y="167">•</text>
<text x="20" y="171.2">•</text>
<text x="20" y="175.5">•</text>
<text x="20" y="179.7">•</text>
<text x="20" y="183.9">•</text>
<text x="95.6" y="251.1">Block Diagram</text>
</g>
<g font-size="3.5" fill="#00f">
<text x="25" y="145.8">Vacuum robot</text>
<text x="25" y="150.1">Single phase UPS</text>
<text x="25" y="154.3">Server PSU</text>
<text x="25" y="158.5">Cordless power tool</text>
<text x="25" y="162.8">Wireless infrastructure</text>
<text x="25" y="167">Appliances</text>
<text x="25" y="171.2">Building automation</text>
<text x="25" y="175.5">Factory automation &amp; control</text>
<text x="25" y="179.7">Motor drives</text>
<text x="25" y="183.9">Infotainment &amp; cluster</text>
</g>
<text font-size="3.2" fill="#00f" x="117.7" y="21.1">TL331LV-Q1, TL391LV-Q1, LM393LV-Q1, LM339LV-Q1</text>
<g font-size="3">
<text x="118.8" y="221.1">Output</text>
<text x="118.6" y="224.6">Control</text>
<text x="93.3" y="237.5">Bias</text>
<text x="110.3" y="237.5">Power-On-Reset</text>
</g>
<g font-size="2.8">
<text x="113.1" y="137">PART NUMBER</text>
<text x="143.5" y="137">PACKAGE</text>
<text x="170" y="137">BODY SIZE (NOM)</text>
<text x="111.9" y="142">TL331LV-Q1,</text>
<text x="111.9" y="145.3">TL391LV-Q1</text>
<text x="111.9" y="148.7">(Single)</text>
<text x="136.5" y="145.3">SOT-23 (5)</text>
<text x="169.3" y="145.3">1.60 mm x 2.90 mm</text>
<text x="136.5" y="153.7">SOIC (8)</text>
<text x="169.3" y="153.7">3.91 mm × 4.90 mm</text>
<text x="111.9" y="161.8">LM393LV-Q1</text>
<text x="136.5" y="158.6">TSSOP (8)</text>
<text x="169.3" y="158.6">3.00 mm × 4.40 mm</text>
<text x="111.9" y="165.2">(Dual)</text>
<text x="136.5" y="163.5">VSSOP (8)</text>
<text x="169.3" y="163.5">3.00 mm × 3.00 mm</text>
<text x="136.5" y="168.4">WSON (8)</text>
<text x="136.5" y="173.3">SOT-23 (8)</text>
<text x="169.3" y="168.4">2.00 mm × 2.00 mm</text>
<text x="169.3" y="173.3">1.60 mm × 2.90 mm</text>
<text x="136.5" y="178.3">SOIC (14)</text>
<text x="169.3" y="178.3">3.91 mm × 8.65 mm</text>
<text x="111.9" y="183.9">LM339LV-Q1</text>
<text x="136.5" y="183.2">TSSOP (14)</text>
<text x="169.3" y="183.2">4.40 mm × 5.00 mm</text>
<text x="111.9" y="187.3">(Quad)</text>
<text x="136.5" y="188.1">SOT-23 (14)</text>
<text x="169.3" y="188.1">4.20 mm x 2.00 mm</text>
<text x="136.5" y="193">WQFN (16) (Preview)</text>
<text x="169.3" y="193">3.00 mm × 3.00 mm</text>
<text x="111.1" y="199.8">(1)</text>
<text x="118.6" y="199.8">For all available packages, see the orderable addendum at</text>
<text x="118.6" y="203.2">the end of the data sheet.</text>
<text x="27.9" y="265.5">An IMPORTANT NOTICE at the end of this data sheet addresses availability, warranty, changes, use in safety-critical applications,</text>
<text x="27.9" y="268.9">intellectual property matters and other important disclaimers. UNLESS OTHERWISE NOTED, this document contains PRODUCTION</text>
<text x="27.9" y="272.3">DATA.</text>
</g>
<text font-size="2.6" x="60.3" y="127.5">CC</text>
<g font-size="2.5">
<text x="133.4" y="24.3">SNOSDB3E – JUNE 2020 – REVISED NOVEMBER 2023</text>
<text x="92.2" y="217.1">+</text>
<text x="92.4" y="221.5">-</text>
</g>
<g font-size="2.2">
<text x="106.2" y="207.4">V+</text>
<text x="59.3" y="217">IN+</text>
<text x="59.7" y="221.4">IN-</text>
<text x="152.4" y="219.2">OUT</text>
<text x="73.7" y="225.9">SNAPBACK</text>
<text x="97.2" y="227.4">SUPPLY</text>
<text x="105.1" y="222.5">V+</text>
<text x="74.8" y="231.2">CLAMPS</text>
<text x="76.8" y="228.6">ESD</text>
<text x="97.3" y="230.1">CLAMP</text>
<text x="105" y="246.8">GND</text>
</g>
<text font-size="2.1" fill="#00f" x="158.2" y="136.1">(1)</text>
<g font-size="1.7">
<text x="69.6" y="233.7">GND</text>
<text x="83.6" y="233.8">GND</text>
<text x="104.5" y="233.7">GND</text>
<text x="140.6" y="232.4">GND</text>
</g>
</svg>
